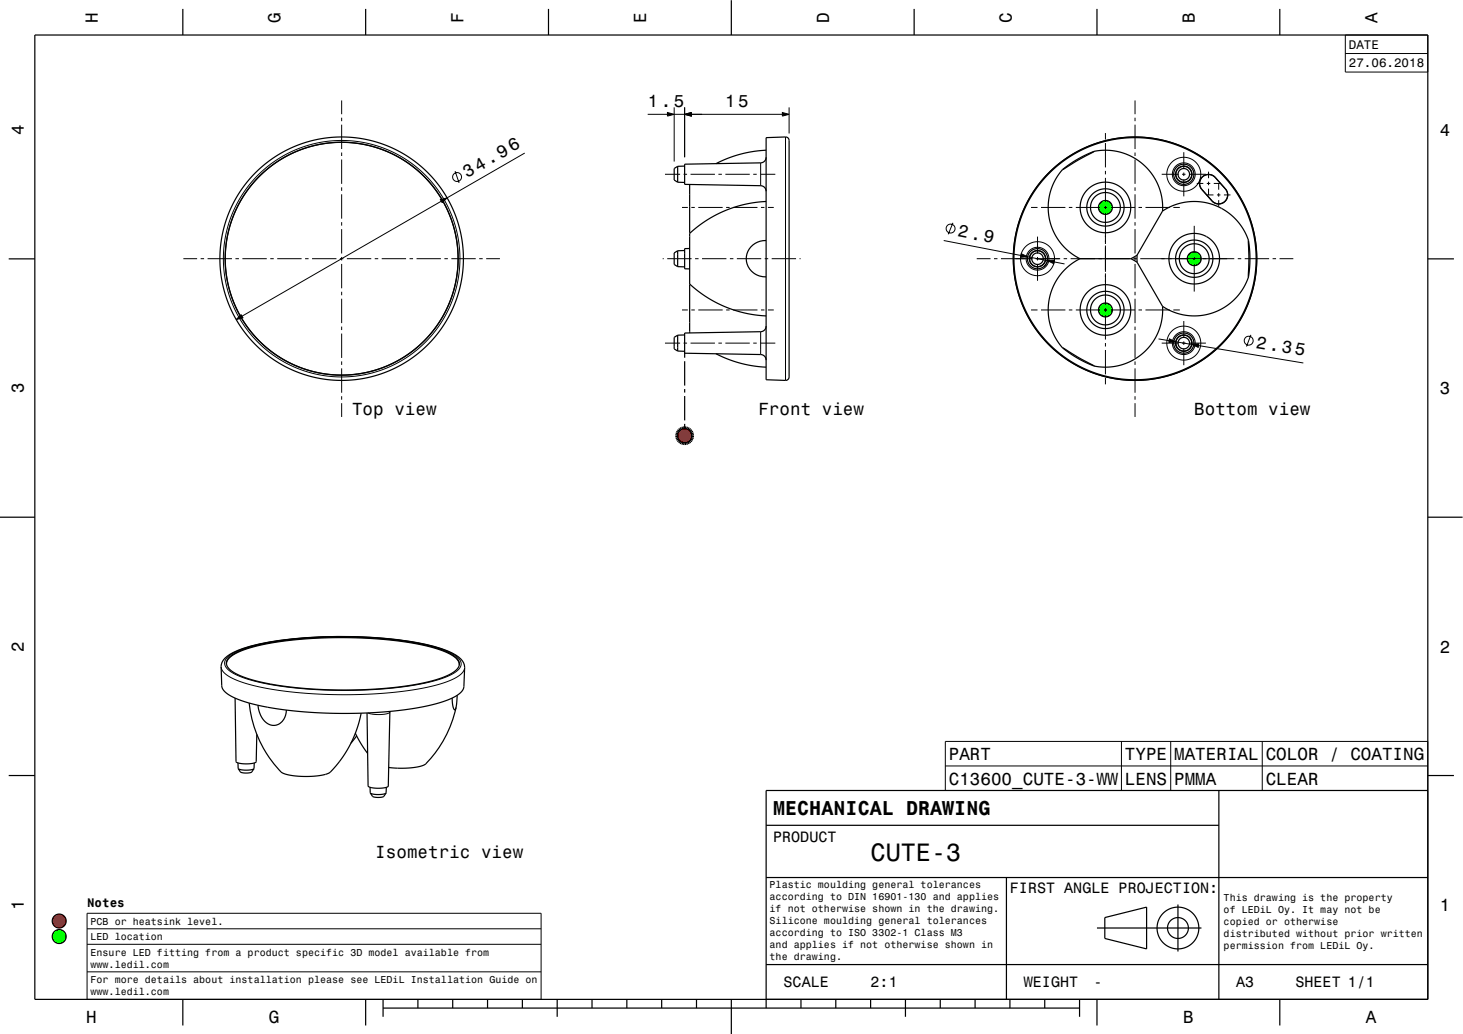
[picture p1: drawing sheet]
<svg xmlns="http://www.w3.org/2000/svg" width="420mm" height="297mm" viewBox="0 0 420 297" stroke-linecap="round" stroke-linejoin="round" font-family="sans-serif">
<circle cx="196.6" cy="125.2" r="2" fill="none" stroke="#000" stroke-width="1.4" stroke-linecap="butt"/>
<g fill="#f00">
<circle cx="196.6" cy="125.2" r="2"/>
<circle cx="17" cy="264.6" r="2"/>
</g>
<g fill="#0f0">
<circle cx="17" cy="269" r="2"/>
<circle cx="317.5" cy="59.6" r="2"/>
<circle cx="317.5" cy="89" r="2"/>
<circle cx="343" cy="74.3" r="2"/>
</g>
<g fill="none" stroke="#000" stroke-width=".29">
<path d="M386.4 10.1h23.7v10.6h-23.7zM386.4 15.4h23.7M98.1 28.9v3.9M98.1 33.8v1M98.1 35.8v7M186 32.8h5.7M191.7 32.3l1.9 .5-1.9 .6zM193.6 30.8v15.6M193.6 32.8h3M196.6 32.8l2-.5v1.1zM196.6 30.8v14.4M198.6 32.8h26.1"/>
<path d="M224.7 32.3l1.9 .5-1.9 .6zM225.6 39.3v70M226.6 30.8v7.5M317.5 38.2v1.9M326 28.9v3.9M326 33.8v1M326 35.8v7M98.1 43.8v1M98.1 45.8v7M98.1 53.8v1M98.1 55.8v7M126.5 57.4l1.9-.6-1.4 1.4z"/>
<path d="M126.7 57.8l-57.2 33M130.7 49.2l1.1 3.3M150.7 44l-22.3 12.8M191 50.1h4.3M195.9 59.6h1.6M196.3 50.1h1M198.3 50.1h7M198.5 59.6h1M200.5 59.6h7M206.3 50.1h1M208.3 50.1h7M208.5 59.6h1"/>
<path d="M210.5 59.6h7M216.3 50.1h1M218.3 50.1h4.4M218.4 46.8v6.5M218.5 59.6h1M220.5 59.6h1.7M296.1 59.6h1.9M299 59.6h7M307 59.6h1M309 59.6h7M317 59.6h1M317.5 41.1v7"/>
<path d="M317.5 49.1v1M317.5 51.1v7M317.5 59.1v1M319 59.6h7M326 43.8v1M326 45.8v7M326 53.8v1M326 55.8v7M327 59.6h1M329 59.6h7M333.6 50.1h4.9M337 59.6h1.8"/>
<path d="M339.5 50.1h1M340 43.7v4.9M340 49.6v1M340 51.6v4.8M341.5 50.1h4.8M343.7 52.7h1.9M345.2 54.4h-.1M346.6 52.7h1M346.6 56h1.9M347.1 49.3v1.9M347.1 52.2v1M347.1 54.2v1.9"/>
<path d="M348.1 57.7h-.1M348.6 52.7h1.9M349 51h.1M349.5 56h1M350 52.6v1.9M350 55.5v1M350 57.5v1.9M351.5 56h1.9M351.9 54.3h.1M52.7 74.3h3.9M57.6 74.3h1M59.6 74.3h7"/>
<path d="M67.6 74.3h1M69.6 74.3h7M77.6 74.3h1M79.6 74.3h7M87.6 74.3h1M89.6 74.3h7M97.6 74.3h1M98.1 63.8v1M98.1 65.8v7M98.1 73.8v1M98.1 75.8v7M99.6 74.3h7"/>
<path d="M107.6 74.3h1M109.6 74.3h7M117.6 74.3h1M119.6 74.3h7M127.6 74.3h1M129.6 74.3h7M137.6 74.3h1M139.6 74.3h4M190.3 74.3h.3M191.6 74.3h7M199.6 74.3h1M201.6 74.3h7"/>
<path d="M209.6 74.3h1M211.6 74.3h7M219.6 74.3h1M221.6 74.3h7M229.6 74.3h.3M271 69.1l22.2 4.3M273.7 64l-1.4 3.3M280.5 74.3h4M285.5 74.3h1M287.5 74.3h9M293.3 72.9l1.8 .9-2 .1zM295.1 73.8l5.7 1.1-.3 .9-.7 .8"/>
<path d="M297.5 74.3h7M298 68v4.8M298 73.8v1M298 75.8v4.9M300.8 74.9l2-.2-.2 1zM302.7 75.2l3 .6M305.5 74.3h1M307.5 74.3h7M315.5 74.3h1M317.5 74.3h7M317.5 61.1v9M317.5 70.5v7.6"/>
<path d="M317.5 78.5v9M325.5 74.3h1M326 63.8v1M326 65.8v7M326 73.8v1M326 75.8v7M327.5 74.3h27M343 64.9v7.9M343 73.8v1M343 75.8v8M355.5 74.3h1M357.5 74.3h7"/>
<path d="M365.5 74.3h1M367.5 74.3h3.9M69.2 90.4l.6 .9-2 .5zM98.1 83.8v1M98.1 85.8v7M98.1 93.8v1M98.1 95.8v7M191 98.6h4.3M195.9 89h1.6M196.3 98.6h1M198.3 98.6h7M198.5 89h1"/>
<path d="M200.5 89h7M206.3 98.6h1M208.3 98.6h7M208.5 89h1M210.5 89h7M216.3 98.6h1M218.3 98.6h4.4M218.4 95.3v6.6M218.5 89h1M220.5 89h1.7M296.1 89h1.9M299 89h7"/>
<path d="M307 89h1M309 89h7M317 89h1M317.5 88.5v1M317.5 90.5v7M317.5 98.5v1M319 89h7M326 83.8v1M326 85.8v7M326 93.8v1M326 95.8v7M327 89h1"/>
<path d="M329 89h7M332.7 97.4l3 .5M333.6 98.6h4.9M335.8 97.4l1.9 .8-2 .2zM337 89h1.8M339.5 98.6h1M340 92.2v4.9M340 98.1v1M341.5 98.6h4.8M342.3 99l-4.6-.8v1l.5 .9M342.3 99l2-.2-.2 1zM344.2 99.3l30.1 5"/>
<path d="M359.2 96.2l-1.2 3.3M98.1 103.8v1M98.1 105.8v7M98.1 113.8v1M98.1 115.8v4M317.5 100.5v7M317.5 108.5v1.9M326 103.8v1M326 105.8v7M326 113.8v1M326 115.8v4M340 100.1v4.8"/>
<path d="M63.5 191.6l.2 .8 .6 .7 2 1.5 2.9 1.3 4.4 1.2 5 1 6.3 .8 6.9 .5 6.5 .2 6.7-.1 7-.5 6.3-.8 4.8-.9 4.5-1.2 3.1-1.3 2-1.5 .5-.7 .2-.8M65.4 188.8l2-1.4 2.7-1.1 3.7-1.1 4.7-.9 11.2-1.2 12.9-.2 11.6 .9 5.6 .8 4.3 1 3.8 1.2 2.5 1.3 1.5 1.2 .5 1.4-.1 .8-.7 .9-2.2 1.5-3.8 1.4-4.9 1.2-5.8 .9-6.9 .7-7.1 .2h-7l-7-.5-6.3-.7-5.2-.9-4.7-1.2-3.5-1.5-2.1-1.5-.5-.8-.1-.8 .3-.9zM112 204.5a6.8 6.8 0 0 1-5.2 .6l-1.2-.3M271.5 213h138.6v14.1h-138.6zM322.1 213v14.1M336.2 213v14.1M362.5 213v14.1M271.5 220h138.6M25 262.4h130.4v24.7h-130.4zM25 266.8h130.4M25 271.3h130.4M25 279.2h130.4"/>
<circle cx="131.3" cy="50.9" r="1.28"/>
<circle cx="340" cy="50.1" r="3.3"/>
<circle cx="340" cy="50.1" r="4.9"/>
<circle cx="98.1" cy="74.3" r="34"/>
<circle cx="273" cy="65.7" r="1.28"/>
<circle cx="298" cy="74.3" r="4.9"/>
<circle cx="298" cy="74.3" r="3.3"/>
<circle cx="326" cy="74.3" r="35"/>
<circle cx="340" cy="98.6" r="4.9"/>
<circle cx="340" cy="98.6" r="3.3"/>
<circle cx="358.6" cy="97.9" r="1.28"/>
</g>
<g fill="none" stroke="#000" stroke-width=".35">
<path d="M10 10.1h400.1v277h-400.1zM52.5 2.6v7.5M105 2.6v7.5M157.5 2.6v7.5M210 .1v10M262.5 2.6v7.5M315 2.6v7.5M367.5 2.6v7.5M225.6 39.3l-5.6 .2v69.6l5.6 .2M225.6 39.3h.1M225.6 39.3l.8 .4 .2 .7v67.9l-.3 .7-.7 .3M194.6 47.8v4.5"/>
<path d="M194.6 47.8l-1 .6v3.3l1 .6M194.6 52.3l2 .1M196.6 47.7l-2 .1M198.1 53l.1 14M220 57.9l-5.9 .8-6 1.9-5.1 2.6-4.9 3.9v14.5l4.5 3.5 5.5 3 5.9 1.9 6 .8M220 43.2l-4 .4-3.6 .8-3.3 1.1-3.5 1.5M220 45.2a1.6 1.6 0 0 1-1.6 1.6l-21.8 .4v5.8l21.8 .3a1.6 1.6 0 0 1 1.6 1.6M305.2 48.7l-2.2 3.1-1.4 3.4-.6 3.7 .3 3.8 1.1 3.6 2.1 3.4 2.6 2.7 3.1 1.9M314.2 43.5l3.6-.3 3.7 .5 3.5 1.3 3.1 2.1 2.6 2.7 2 3.5 1 3.6 .2 3.7M314.2 43.5l-9 5.2M314.2 43.5l-4.7 2.2-4.3 3M345.2 54.4l2.8 3.3"/>
<path d="M349 51a2.56 2.56 0 0 0-3.6-.2 2.56 2.56 0 0 0-.2 3.6M349 51l2.9 3.3M349 51a2.6 2.6 0 0 0-3.6-.2 2.6 2.6 0 0 0-.3 3.6M351.9 54.3a2.56 2.56 0 0 1-.2 3.6 2.56 2.56 0 0 1-3.6-.2M351.9 54.3a2.6 2.6 0 0 1-.2 3.6 2.6 2.6 0 0 1-3.7-.2M2.5 74.4h7.5M194.6 72v4.6M194.6 72l-1 .7v3.3l1 .6M194.6 76.6l2 .1M196.6 72h-2M198.1 71.4h-1.5v5.8h1.5M220 69.1a5.2 5.2 0 0 0-5.7 5.2 5.2 5.2 0 0 0 5.7 5.2"/>
<path d="M310.2 74.3l-3.2 2.1-2.6 2.6-1.9 3.3-1.2 3.5-.3 4 .6 3.7 1.3 3.2 2.3 3.2M310.2 74.3h14.6M324.8 74.3l1.8 1M326.6 73.3l-1.8 1M326.6 73.3v2M326.6 75.3l7.3 12.7M333.9 60.6l3.2-1.6 3.6-1 3.7-.1 3.7 .8 3.4 1.6 3 2.3 2.5 3.1 1.6 3.4M333.9 60.6l-7.3 12.7M358.6 69.1l.4 5-.4 5.4M358.6 79.5l-1.6 3.3-2.3 3-3.1 2.5-3.4 1.6-3.6 .8-3.8-.1-3.4-.8-3.5-1.8M358.6 69.1v10.4M410.1 74.4h7.5"/>
<path d="M194.6 96.3v4.5M194.6 96.3l-1 .6v3.3l1 .6M196.6 96.2l-2 .1M198.2 81.7l-.1 13.9M220 93.7a1.6 1.6 0 0 1-1.6 1.6l-21.8 .4v7.1M305.2 99.9l4.3 3 4.7 2.2M305.2 99.9l9 5.2M333.9 88l-.2 3.6-1.1 3.9-1.7 3-2.5 2.8-3.3 2.3-3.5 1.3-3.7 .6-3.7-.4M194.6 100.8l2 .1M196.6 101.5l21.8 .4a1.6 1.6 0 0 1 1.6 1.5M196.6 103.8v7M196.6 111.8v1"/>
<path d="M196.6 113.8v7M205.6 101.6l3.4 1.6 3.6 1.1 3.9 .8 3.5 .4M225.6 109.3h.1M196.6 121.8v1.4M0 148.6h10M410.1 148.6h9.9M64.6 189.1l1.5-1.1a32.7 32.7 0 0 1 11.1-3.5 132 132 0 0 1 45.1 .6 21.6 21.6 0 0 1 10.1 4.2 3.4 3.4 0 0 1 1 2.5l-.2 5.5-.3 1-.8 .9-1.4 .9-3.6 1.5-6.6 1.6-8.3 1.2-9.4 .5-10-.1-8.3-.6-7.3-1-6.5-1.5-4.5-1.8-1.8-1.3-.7-1.5-.2-6 .4-1.1zM65.1 190.9l.1-.9 .4-.7 1.9-1.5 3-1.3 4.2-1.1 5.2-1 5.7-.7 6.9-.4 6-.1 12.4 .6 6.4 .8 5.2 1 4.3 1.2 2.9 1.4 1.7 1.4 .4 .7 .1 .8M65.9 188.7l1.9-1.3 2.9-1.2 4.2-1.1 4.6-.8 5.9-.8 5.5-.3 11.6-.1 11.2 .8 5.5 .8 4.5 1 3.4 1 2.7 1.3 1.6 1.4 .5 1.4-.2 .7-.6 .9-2.2 1.5-3.5 1.3-4.6 1.1-6.1 1-5.9 .6-7.3 .3h-6.8l-7-.4-6.2-.7-5.6-1-4.7-1.2-3.6-1.5-2-1.5-.5-.8-.1-.8 .3-.9zM131.3 199.7v.5M67.5 200.5l.3 18.3a7.2 7.2 0 0 0 5.5 .3l.3-.3 .2-7.8M68.3 219.2l.1 1.6"/>
<path d="M71.6 202a31.5 31.5 0 0 0 9.6 20.1l2.9 .7 4.4 .3 3.8-.4 2.4-.8 3-3.5 2.7-4.2 2-4.5 1.3-4.8M73 219.2v1.5M74.1 202.6a5.8 5.8 0 0 0 4.1 5.8 4 4 0 0 0 4-4.4M102.1 210.6l1.6 3.1 1.9 2.7M102.4 211.4l-1.6 2.1M112 204.4l-.5 21.4a3.1 3.1 0 0 1-2.6 .6h-.7a3.4 3.4 0 0 1-2.5-.6l-.3-21M129.9 200.5a4.2 4.2 0 0 0 .7 3.4l.4-.7M131 203.2a30.9 30.9 0 0 1-9.2 16.5l-1.9 .6-2.6 .3-5.7-.1M131.3 200.2l-.3 3M2.5 222.8h7.5M68.4 220.8a6 6 0 0 0 4.5 0M68.4 220.8l.6 1a4.3 4.3 0 0 0 3.3 0l.6-1"/>
<path d="M73 220.7l-.1 .1M106.3 226.2l.1 1.6M106.4 227.8a6 6 0 0 0 4.5 0M106.4 227.8l.6 1a4.3 4.3 0 0 0 3.2 0l.7-1M110.9 226.2v1.6M220 237.1h130M350 227.1v60M410.1 222.8h7.5M410.1 227.1h-190.1v62.5M220 252.1h190.1M289 252.1v35M338.3 259.8v13.5"/>
<path d="M220 277.1h190.1M315 266.6h30M317.3 263.6l12-3v12l-12-3zM52.5 287.1v7.5M105 287.1v7.5M110 289.6h200M110 287.1v5M120 287.1v2.5M130 287.1v2.5M140 287.1v2.5M150 287.1v2.5M160 287.1v5"/>
<path d="M170 287.1v2.5M180 287.1v2.5M190 287.1v2.5M200 287.1v2.5M210 287.1v9.9M230 287.1v2.5M240 287.1v2.5M250 287.1v2.5M260 287.1v5M270 287.1v2.5M280 287.1v2.5M290 287.1v2.5"/>
<path d="M300 287.1v2.5M310 287.1v5M315 287.1v7.5M367.5 287.1v7.5"/>
<circle cx="317.5" cy="59.6" r="2"/>
<circle cx="317.5" cy="59.6" r="5.4"/>
<circle cx="317.5" cy="59.6" r="7.3"/>
<circle cx="317.5" cy="59.6" r="4.3"/>
<circle cx="340" cy="50.1" r="2.9"/>
<circle cx="340" cy="50.1" r="1.66"/>
<circle cx="340" cy="50.1" r="2.28"/>
<circle cx="340" cy="50.1" r="2.35"/>
<circle cx="98.1" cy="74.3" r="33.4"/>
<circle cx="98.1" cy="74.3" r="33.5"/>
<circle cx="98.1" cy="74.3" r="35"/>
<circle cx="298" cy="74.3" r="2.9"/>
<circle cx="298" cy="74.3" r="1.66"/>
<circle cx="298" cy="74.3" r="2.28"/>
<circle cx="298" cy="74.3" r="2.35"/>
<circle cx="326" cy="74.3" r="35"/>
<circle cx="326" cy="74.3" r="34.8"/>
<circle cx="343" cy="74.3" r="4.3"/>
<circle cx="343" cy="74.3" r="7.3"/>
<circle cx="343" cy="74.3" r="2"/>
<circle cx="343" cy="74.3" r="5.4"/>
<circle cx="317.5" cy="89" r="2"/>
<circle cx="317.5" cy="89" r="4.3"/>
<circle cx="317.5" cy="89" r="7.3"/>
<circle cx="317.5" cy="89" r="5.4"/>
<circle cx="340" cy="98.6" r="2.9"/>
<circle cx="340" cy="98.6" r="2.28"/>
<circle cx="340" cy="98.6" r="1.66"/>
<circle cx="340" cy="98.6" r="2.35"/>
<circle cx="196.6" cy="125.2" r="2"/>
<circle cx="17" cy="264.6" r="2"/>
<circle cx="17" cy="269" r="2"/>
<circle cx="338.3" cy="266.6" r="3"/>
<circle cx="338.3" cy="266.6" r="6"/>
</g>
<path d="M191.7 32.3l1.9 .5-1.9 .6zM196.6 32.8l2-.5v1.1zM224.7 32.3l1.9 .5-1.9 .6zM126.5 57.4l1.9-.6-1.4 1.4zM293.3 72.9l1.8 .9-2 .1zM300.8 74.9l2-.2-.2 1zM69.2 90.4l.6 .9-2 .5zM335.8 97.4l1.9 .8-2 .2zM342.3 99l2-.2-.2 1z" fill="#000"/>
<text font-size="7.2" x="250" y="247.2">CUTE-3</text>
<text font-size="5.8" x="222" y="234.2">MECHANICAL DRAWING</text>
<g font-size="5">
<text x="28.1" y="6.6" transform="rotate(-90 28.1 6.6)">H</text>
<text x="80.6" y="6.6" transform="rotate(-90 80.6 6.6)">G</text>
<text x="133.1" y="6.6" transform="rotate(-90 133.1 6.6)">F</text>
<text x="185.6" y="6.6" transform="rotate(-90 185.6 6.6)">E</text>
<text x="238.1" y="6.6" transform="rotate(-90 238.1 6.6)">D</text>
<text x="290.6" y="6.6" transform="rotate(-90 290.6 6.6)">C</text>
<text x="343.1" y="6.6" transform="rotate(-90 343.1 6.6)">B</text>
<text x="395.6" y="6.6" transform="rotate(-90 395.6 6.6)">A</text>
<text x="186" y="30.8">1.5</text>
<text x="208.2" y="30.8">15</text>
<text x="6.8" y="38.8" transform="rotate(-90 6.8 38.8)">4</text>
<text x="413.5" y="39.1">4</text>
<text x="134.1" y="51.2" transform="rotate(-30 134.1 51.2)">34.96</text>
<text x="274.9" y="67.8" transform="rotate(11 274.9 67.8)">2.9</text>
<text x="360.6" y="100" transform="rotate(9 360.6 100)">2.35</text>
<text x="6.8" y="113" transform="rotate(-90 6.8 113)">3</text>
<text x="413.5" y="113.3">3</text>
<text x="101.1" y="119.2">Top view</text>
<text x="217.8" y="119.2">Front view</text>
<text x="343" y="119.2">Bottom view</text>
<text x="6.8" y="187.2" transform="rotate(-90 6.8 187.2)">2</text>
<text x="413.5" y="187.5">2</text>
<text x="272.5" y="218.3">PART</text>
<text x="323.1" y="218.3">TYPE MATERIAL COLOR / COATING</text>
<text x="272.5" y="225.4">C13600_CUTE-3-WW LENS PMMA</text>
<text x="363.5" y="225.4">CLEAR</text>
<text x="107.8" y="246.5">Isometric view</text>
<text x="6.8" y="261.4" transform="rotate(-90 6.8 261.4)">1</text>
<text x="413.5" y="261.7">1</text>
<text x="24.7" y="293.9">H</text>
<text x="77.2" y="293.9">G</text>
<text x="339.8" y="293.9">B</text>
<text x="392.3" y="293.9">A</text>
</g>
<g font-size="4.3">
<text x="222" y="242">PRODUCT</text>
<text x="290" y="256.5">FIRST ANGLE PROJECTION:</text>
<text x="225" y="283.7">SCALE</text>
<text x="250" y="283.7">2:1</text>
<text x="294" y="283.7">WEIGHT</text>
<text x="314" y="283.7">-</text>
<text x="355" y="283.7">A3</text>
<text x="372" y="283.7">SHEET 1/1</text>
</g>
<g font-size="3.6">
<text x="387.4" y="14">DATE</text>
<text x="387.4" y="19.3">27.06.2018</text>
<text x="25" y="260.5">Notes</text>
</g>
<g font-size="2.9">
<text x="221" y="255.1">Plastic moulding general tolerances</text>
<text x="221" y="258.6">according to DIN 16901-130 and applies</text>
<text x="221" y="262">if not otherwise shown in the drawing.</text>
<text x="351.4" y="258.7">This drawing is the property</text>
<text x="351.4" y="262.2">of LEDiL Oy. It may not be</text>
<text x="26" y="265.6">PCB or heatsink level.</text>
<text x="221" y="265.5">Silicone moulding general tolerances</text>
<text x="221" y="268.9">according to ISO 3302-1 Class M3</text>
<text x="351.4" y="265.6">copied or otherwise</text>
<text x="351.4" y="269.1">distributed without prior written</text>
<text x="26" y="270.1">LED location</text>
<text x="26" y="274.5">Ensure LED fitting from a product specific 3D model available from</text>
<text x="221" y="272.4">and applies if not otherwise shown in</text>
<text x="221" y="275.8">the drawing.</text>
<text x="351.4" y="272.6">permission from LEDiL Oy.</text>
<text x="26" y="278">www.ledil.com</text>
<text x="26" y="282.5">For more details about installation please see LEDiL Installation Guide on</text>
<text x="26" y="285.9">www.ledil.com</text>
</g>
</svg>
